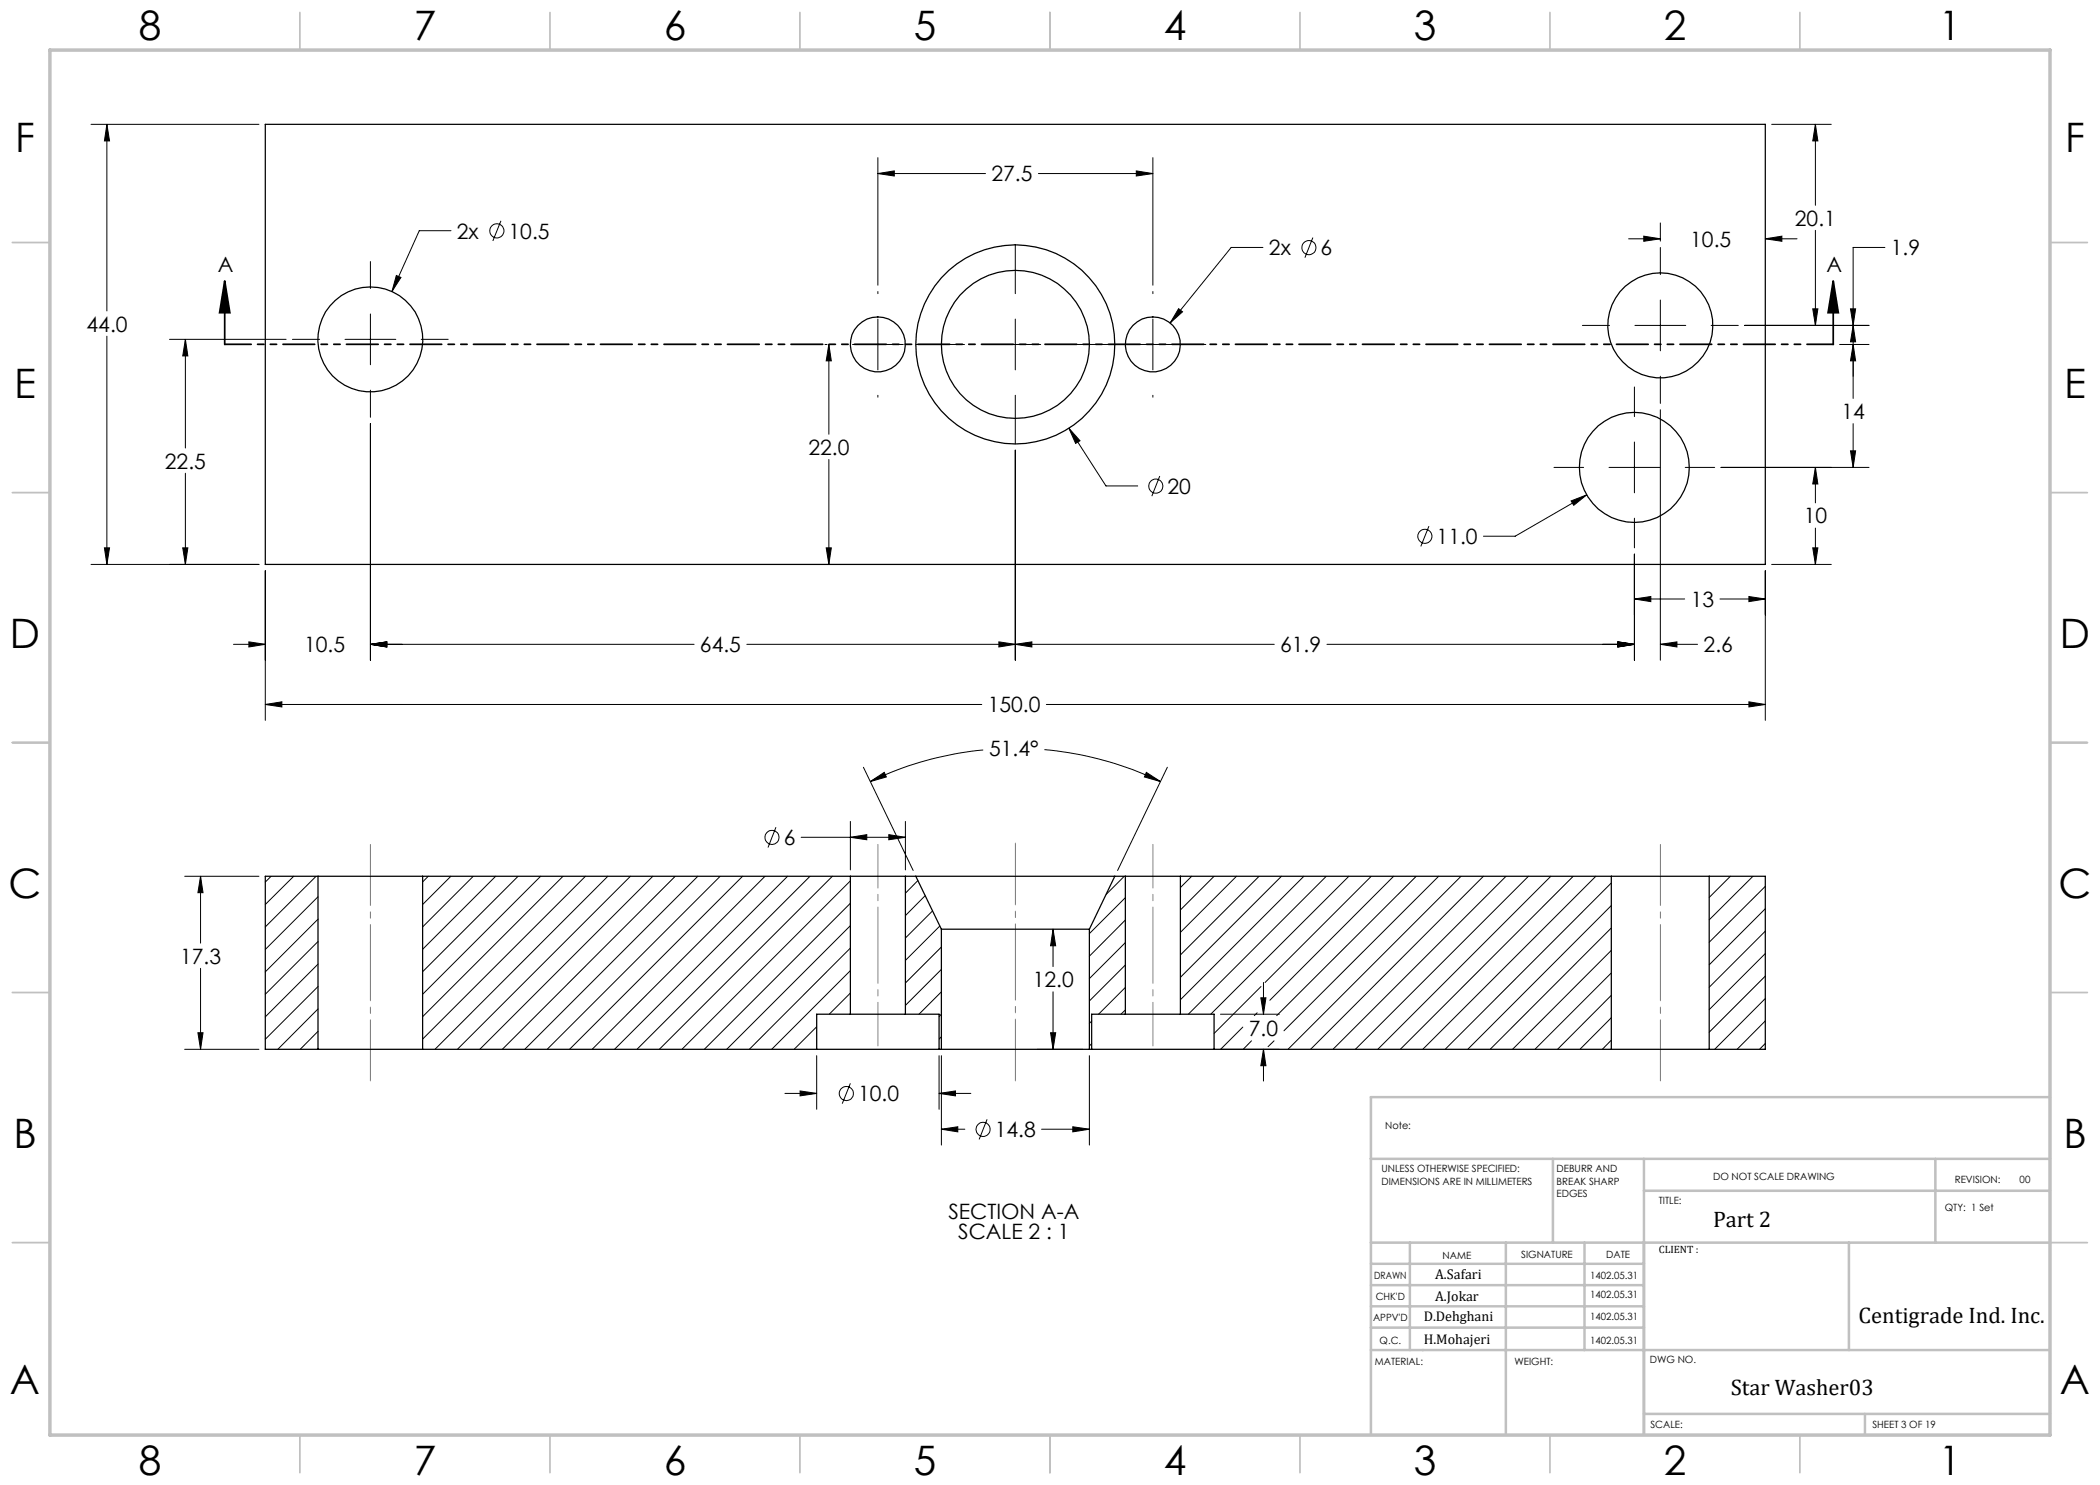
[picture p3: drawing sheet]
<svg xmlns="http://www.w3.org/2000/svg" width="420mm" height="297mm" viewBox="0 0 420 297" stroke-linecap="round" stroke-linejoin="round" font-family="sans-serif">
<g fill="none" stroke="#000" stroke-width=".2">
<path d="M18.2 24.9h33.6M21.4 24.9l.5 3.3h-1zM21.4 24.9v37.3M175.6 34.7l3.3-.5v1zM175.6 31.5v25.5M175.6 34.7h21.5M207.7 34.7h22.9M227.3 34.2l3.3 .5-3.3 .5zM230.6 31.5v25.5M354.3 24.9h12M363.1 24.9l.5 3.3h-1.1zM363.1 24.9v16.2"/>
<path d="M74.1 52.3v5.4M79.3 55.1l.9 .4-1.8 2.8zM90.2 46.1h-6.3l-5.5 12.2M100.2 44.2l-1.6 4M175.6 58.3v.4M203.1 49v9.7M230.6 58.3v.4M252.6 49.5h-6.4l-12.2 15.1M262.6 47.5l-1.6 4M325.7 47.8h6.4M328.8 47.2l3.3 .6-3.3 .5zM332.1 49.5v5.4"/>
<path d="M332.1 44.6v3.6M353.1 47.8l3.3-.6v1.1zM353.1 47.8h6.3M363.1 46.1v19M377 49.5h-6.4v30.2M21.4 67.2v45.7M33.9 67.9h23.3M37.1 67.9l.5 3.3h-1.1zM37.1 67.9v21.7M58.5 67.9h5.4M69 67.9h10.2M74.1 62.8v10.2"/>
<path d="M74.1 78v5.5M84.2 67.9h5.4M165 68.9h.4M165.8 68.9l.5 3.3h-1.1zM165.8 68.9v18M170.5 68.9h10.2M175.6 63.8v10.2M175.6 79.1v.3M183.2 68.9h9.7M198 68.9h10.1M203.1 63.8v10.2M203.1 79.1v9.7"/>
<path d="M213.2 68.9h9.8M225.5 68.9h10.2M230.6 63.8v10.2M230.6 79.1v.3M235.7 61.7l.8 .7-2.5 2.2zM240.7 68.9h.5M316.5 65.1h5.4M326.9 77.4v5.9M327 65.1h10.1M332.1 60v10.2M332.1 75.2v5.5M342.2 65.1h5.5"/>
<path d="M348.9 65.1h24.9M362.5 61.8h1.1l-.5 3.3zM367.9 68.9h5.9M370.1 61.8h1l-.5 3.3zM370.6 68.9l.5 3.3h-1zM370.6 65.1l.5 3.3h-1zM37.1 94.6v18.3M74.1 84.7v47.3M165.8 91.9v21M203.1 90v42M213.8 85.7l2.2 2.5-.9 .5zM213.8 85.7l7.4 11.5h6.3"/>
<path d="M232 95.2l-1.6 4M310.8 93.5h5.9M317.3 99l-14.3 8.2h-6.3M321.8 93.5h10.2M326.9 88.4v10.2M332.1 81.9v50.1M337 93.5h5.9M344.2 93.5h29.6M363.1 93.5l.5 3.3h-1.1zM363.1 93.5v7.1M370.1 90.2h1l-.5 3.3zM370.6 84.7v8.8"/>
<path d="M18.2 112.9h33.6M20.9 109.6h1l-.5 3.3zM36.5 109.6h1.1l-.5 3.3zM53.1 114.2v29.9M165.2 109.6h1.1l-.5 3.3zM285.8 105.2l-1.6 4.1M314.2 100.2l3.1-1.2-2.6 2.1zM326.9 103.6v6M326.9 119.8l3.3-.5v1zM326.9 110.8v21.2M326.9 119.8h10M344 119.8h9.1"/>
<path d="M349.8 119.3l3.3 .5-3.3 .5zM353.1 114.2v29.9M354.3 112.9h12M362.5 109.6h1.1l-.5 3.3zM363.1 105.6v7.3M46.7 128.9h6.4M49.8 128.4l3.3 .5-3.3 .5zM74.1 128.9l3.3-.5v1zM74.1 128.9h64.7M149.4 128.9h105.4M199.8 128.4l3.3 .5-3.3 .5zM203.1 128.9l3.3-.5v1z"/>
<path d="M265.4 128.9h61.5M323.6 128.4l3.3 .5-3.3 .5zM332.1 128.9l3.3-.5v1zM332.1 128.9h7.4M53.1 140.9l3.3-.5v1zM53.1 140.9h143.3M172.7 153.5l9.9 20.6M174.1 156.3l2.7-1.8 .5 .9zM196.6 150a66.3 66.3 0 0 0-22.5 6.3M208.9 149.9a67.7 67.7 0 0 1 23.2 6.4M209.3 140.9h143.8M229.3 154.5l2.8 1.8-3.2-.9z"/>
<path d="M233.5 153.5l-10 20.6M349.8 140.4l3.3 .5-3.3 .5zM36.9 175.3h14.9M40.1 175.3l.5 3.2h-1zM40.1 175.3v13.3M54.2 175.3l-1.1 1.1M58.7 175.3l-5.6 5.6M63.2 175.3l-10.1 10.1M63.6 179.3l-10.5 10.6M85.7 175.3l-1.2 1.1M90.2 175.3l-5.7 5.6M94.7 175.3l-10.2 10.1"/>
<path d="M99.1 175.3l-14.6 14.6M103.6 175.3l-19.1 19M108.1 175.3l-23.6 23.6M112.6 175.3l-28.1 28M117.1 175.3l-32.6 32.5M121.6 175.3l-34.6 34.6M126.1 175.3l-34.6 34.6M130.6 175.3l-34.6 34.6M135 175.3l-34.5 34.6M139.6 175.3l-34.6 34.6M144 175.3l-34.6 34.6M148.5 175.3l-34.6 34.6"/>
<path d="M153 175.3l-34.6 34.6M155.2 165.4l-1.6 4.1M157.5 175.3l-34.6 34.6M160.2 167.5h20.9M162 175.3l-34.6 34.6M166.5 175.3l-34.6 34.6M170.1 167.5l3.3-.6v1.1zM170.1 164.3v9.7M170.1 176.2l-33.7 33.7M177.8 166.9l3.3 .6-3.3 .5zM181.1 164.3v9.7M183.6 176.1l-2.5 2.5"/>
<path d="M185 179.1l-3.9 4M224.9 175.3l-3.7 3.6M225.1 179.5l-7.2 7.2M238.3 175.3l-2.2 2.2M242.8 175.3l-6.7 6.7M247.3 175.3l-11.2 11.2M251.8 175.3l-15.7 15.7M256.3 175.3l-20.2 20.2M260.8 175.3l-24.7 24.7M265.3 175.3l-27.6 27.5M269.8 175.3l-27.7 27.5M274.2 175.3l-21.2 21.2"/>
<path d="M278.7 175.3l-24.7 24.8M283.2 175.3l-27.9 27.8M287.7 175.3l-30.9 30.9M292.2 175.3l-34.6 34.6M296.7 175.3l-34.6 34.6M301.2 175.3l-34.6 34.6M305.7 175.3l-34.6 34.6M310.2 175.3l-34.6 34.6M314.6 175.3l-34.5 34.6M319.2 175.3l-34.6 34.6M322.3 176.6l-33.3 33.3M346.1 175.3l-4.3 4.2"/>
<path d="M350.6 175.3l-8.8 8.7M353.1 177.3l-11.3 11.2M40.1 193.7v16.2M63.6 183.8l-10.5 10.6M63.6 188.3l-10.5 10.6M63.6 192.8l-10.5 10.6M63.6 197.3l-10.5 10.6M170.1 198.6l-4.3 4.2M170.1 180.7l-29.2 29.2M170.1 185.1l-24.8 24.8M170.1 189.6l-20.2 20.3M170.1 194.1l-15.8 15.8"/>
<path d="M186.5 182.2l-5.4 5.4M188 185.2l-6.9 6.9M188.3 189.4l-7.2 7.2M188.3 193.9l-7.2 7.2M188.3 198.4l-4.5 4.4M210.6 185.8l.5 3.4h-1zM210.6 185.8v7.5M210.6 198.4v11.5M225.1 184l-7.2 7.2M225.1 188.5l-7.2 7.2M225.1 193l-7.2 7.2M225.1 197.5l-5.4 5.3"/>
<path d="M252.2 199.6h1l-.5 3.2zM252.2 197.3l-9.4 9.4M252.7 196.5v6.3M322.3 199.1l-10.8 10.8M322.3 181.1l-28.8 28.8M322.3 185.6l-24.3 24.3M322.3 190.1l-19.8 19.8M322.3 194.6l-15.3 15.3M353.1 181.7l-11.3 11.3M353.1 186.2l-11.3 11.2M353.1 190.7l-11.3 11.2M353.1 195.2l-11.3 11.2"/>
<path d="M353.1 199.7l-10.2 10.2M36.9 209.9h14.9M39.6 206.5h1l-.5 3.4zM63.6 201.8l-8 8.1M63.6 206.3l-3.6 3.6M157 218.7h6.3M160 218.2l3.3 .5-3.3 .5zM163.3 211.1v10.8M163.3 205.3l-4.5 4.6M163.3 209.8v.1M170.1 216.7l-1.6 4M187.8 218.7l3.3-.5v1z"/>
<path d="M187.8 211.1v10.8M187.8 218.7h6.4M188.3 211.1v17.9M188.3 202.8l-.5 .5M188.3 207.4l-.5 .4M207.4 209.9h9.2M210.1 206.5h1l-.5 3.4zM217.9 211.1v17.9M218.3 204.2l-.4 .5M218.3 208.7l-.4 .5M225.1 202l-.9 .8M244.1 202.8h11.8"/>
<path d="M248.6 205.4l-4.5 4.5h11.8M250.3 208.2l-1.7 1.7M251.4 202.6l-.5 .5M252.7 209.9l.5 3.2h-1zM252.7 209.9v6.3M254.8 208.2l-1.2 1.1M322.3 203.5l-6.3 6.4M322.3 208l-1.8 1.9M353.1 204.2l-5.7 5.7M353.1 208.7l-1.2 1.2M188.3 225.8l3.3-.4v1zM188.3 225.8h4.7"/>
<path d="M197.4 223.9l-1.6 4M208.3 225.8h9.6M214.6 225.4l3.3 .4-3.3 .6z"/>
<circle cx="99.4" cy="46.2" r="1.42"/>
<circle cx="261.8" cy="49.5" r="1.41"/>
<circle cx="231.2" cy="97.2" r="1.41"/>
<circle cx="285" cy="107.3" r="1.41"/>
<circle cx="154.4" cy="167.5" r="1.41"/>
<circle cx="169.3" cy="218.7" r="1.42"/>
<circle cx="196.6" cy="225.9" r="1.41"/>
</g>
<path d="M44.9 56.2l1.1 6.3h-2.1zM44.9 56.2v12.7M366.6 56.2l1.1 6.3h-2.1zM366.6 56.2v12.7" fill="none" stroke="#000" stroke-width=".35"/>
<path d="M366.7 68.9h-321.7" fill="none" stroke="#000" stroke-width=".35" stroke-dasharray="6.3 1.3 1.3 1.3 1.3 1.3" stroke-dashoffset="1.1"/>
<path d="M74.1 216.2v-47.3M332.1 216.2v-47.3" fill="none" stroke="#808080" stroke-width=".2" stroke-dasharray="15.2 1.3 1.3 1.3" stroke-dashoffset="3"/>
<path d="M175.6 168.9v40.3M230.6 209.2v-40.3" fill="none" stroke="#808080" stroke-width=".2" stroke-dasharray="15.2 1.3 1.3 1.3" stroke-dashoffset="6.5"/>
<path d="M203.1 168.6v47.6" fill="none" stroke="#808080" stroke-width=".2" stroke-dasharray="15.2 1.3 1.3 1.3" stroke-dashoffset="2.9"/>
<g fill="none" stroke="#c0c0c0" stroke-width=".35">
<path d="M60 2.5v7.5M110 2.5v7.5M160 2.5v7.5M210 2.5v7.5M260 2.5v7.5M310 2.5v7.5M360 2.5v7.5M2.5 48.5h7.5M410 48.5h7.5M2.5 98.5h7.5M410 98.5h7.5M2.5 148.5h7.5"/>
<path d="M410 148.5h7.5M2.5 198.5h7.5M410 198.5h7.5M2.5 248.5h7.5M410 248.5h7.5M60 287v7.5M110 287v7.5M160 287v7.5M210 287v7.5M260 287v7.5M310 287v7.5M360 287v7.5"/>
</g>
<g fill="none" stroke="#c0c0c0" stroke-width=".5">
<path d="M410 219.4h-135.8v67.4M274.2 231.8h135.8M310.6 231.8v16.7M328.8 231.8v55.2M328.8 238.2h81.2M387.1 231.8v16.7M274.2 248.5h135.8M274.2 257h54.6M274.2 252.8h54.6M282 248.5v21.5M301.2 248.5v38.3M316.9 248.5v21.5"/>
<path d="M369.8 248.5v21.5M274.2 265.5h54.6M274.2 261.3h54.6M274.2 270h135.8M328.8 282.8h81.2M373 282.8v4.2"/>
</g>
<path d="M10 10h400v277h-400z" fill="none" stroke="#c0c0c0" stroke-width=".7"/>
<g fill="#000">
<path d="M366.6 56.2l1.1 6.3h-2.1zM44.9 56.2l1.1 6.3h-2.1z"/>
<path d="M370.6 68.9l.5 3.3h-1zM370.1 61.8h1l-.5 3.3zM165.2 109.6h1.1l-.5 3.3zM165.8 68.9l.5 3.3h-1.1z"/>
<path d="M49.8 128.4l3.3 .5-3.3 .5zM74.1 128.9l3.3-.5v1zM227.3 34.2l3.3 .5-3.3 .5zM175.6 34.7l3.3-.5v1zM74.1 128.9l3.3-.5v1zM199.8 128.4l3.3 .5-3.3 .5zM203.1 128.9l3.3-.5v1zM323.6 128.4l3.3 .5-3.3 .5zM323.6 128.4l3.3 .5-3.3 .5zM332.1 128.9l3.3-.5v1zM21.4 24.9l.5 3.3h-1zM20.9 109.6h1l-.5 3.3zM362.5 109.6h1.1l-.5 3.3zM363.1 93.5l.5 3.3h-1.1zM370.1 90.2h1l-.5 3.3zM370.6 65.1l.5 3.3h-1zM36.5 109.6h1.1l-.5 3.3zM37.1 67.9l.5 3.3h-1.1zM79.3 55.1l-.9 3.2 1.8-2.8zM314.2 100.2l.5 .9 2.6-2.1zM235.7 61.7l-1.7 2.9 2.5-2.2zM213.8 85.7l1.3 3 .9-.5zM53.1 140.9l3.3-.5v1zM349.8 140.4l3.3 .5-3.3 .5zM363.1 24.9l.5 3.3h-1.1zM362.5 61.8h1.1l-.5 3.3zM353.1 47.8l3.3-.6v1.1zM328.8 47.2l3.3 .6-3.3 .5zM349.8 119.3l3.3 .5-3.3 .5zM326.9 119.8l3.3-.5v1zM229.3 154.5l2.8 1.8-3.2-.9zM174.1 156.3l2.7-1.8 .5 .9zM187.8 218.7l3.3-.5v1zM160 218.2l3.3 .5-3.3 .5zM170.1 167.5l3.3-.6v1.1zM177.8 166.9l3.3 .6-3.3 .5zM214.6 225.4l3.3 .4-3.3 .6zM188.3 225.8l3.3-.4v1zM210.6 185.8l.5 3.4h-1zM210.1 206.5h1l-.5 3.4zM40.1 175.3l.5 3.2h-1zM39.6 206.5h1l-.5 3.4zM252.2 199.6h1l-.5 3.2zM252.7 209.9l.5 3.2h-1z"/>
</g>
<g fill="none" stroke="#000" stroke-width=".25">
<path d="M53.1 24.9h300v88h-300zM63.6 175.3h20.9M63.6 175.3h-10.5v34.6h10.5M63.6 175.3v34.6M84.5 175.3h85.6M84.5 175.3v34.6M170.1 175.3h11M170.1 175.3v27.5M181.1 175.3h2.1M181.1 175.3v27.5M183.2 175.3h39.8M183.2 175.3l5.1 10.5"/>
<path d="M223 175.3l-5.1 10.5M223 175.3h2.1M225.1 175.3h11M225.1 175.3v27.5M236.1 175.3h86.2M236.1 175.3v27.5M322.3 175.3h19.5M322.3 175.3v34.6M341.8 175.3h11.3v34.6h-11.3M341.8 175.3v34.6M188.3 185.8h29.6M188.3 185.8v24.1"/>
<path d="M217.9 185.8v24.1M63.6 209.9h20.9M84.5 209.9h78.8M163.3 209.9h24.5M170.1 202.8h11M170.1 202.8h-6.8v7.1M181.1 202.8h6.7v7.1M187.8 209.9h.5M188.3 209.9h29.6M217.9 209.9h.4M218.3 209.9h24.5M225.1 202.8h11"/>
<path d="M225.1 202.8h-6.8v7.1M236.1 202.8h6.7v7.1M242.8 209.9h79.5M322.3 209.9h19.5"/>
<circle cx="74.1" cy="67.9" r="10.5"/>
<circle cx="175.6" cy="68.9" r="5.5"/>
<circle cx="203.1" cy="68.9" r="14.8"/>
<circle cx="203.1" cy="68.9" r="19.9"/>
<circle cx="230.6" cy="68.9" r="5.5"/>
<circle cx="332.1" cy="65.1" r="10.5"/>
<circle cx="326.9" cy="93.5" r="11"/>
</g>
<g font-size="8.1">
<text x="27.8" y="8">8</text>
<text x="82.8" y="8">7</text>
<text x="132.8" y="8">6</text>
<text x="182.8" y="8">5</text>
<text x="232.8" y="8">4</text>
<text x="282.8" y="8">3</text>
<text x="332.8" y="8">2</text>
<text x="387.8" y="8">1</text>
<text x="3" y="30.4">F</text>
<text x="413" y="30.4">F</text>
<text x="2.8" y="79.6">E</text>
<text x="412.8" y="79.6">E</text>
<text x="2" y="129.6">D</text>
<text x="412" y="129.6">D</text>
<text x="1.7" y="179.6">C</text>
<text x="411.7" y="179.6">C</text>
<text x="2.7" y="229.6">B</text>
<text x="412.7" y="229.6">B</text>
<text x="2" y="278.9">A</text>
<text x="412" y="278.9">A</text>
<text x="27.8" y="295">8</text>
<text x="82.8" y="295">7</text>
<text x="132.8" y="295">6</text>
<text x="182.8" y="295">5</text>
<text x="232.8" y="295">4</text>
<text x="282.8" y="295">3</text>
<text x="332.8" y="295">2</text>
<text x="387.8" y="295">1</text>
</g>
<g font-size="4.5">
<text x="342.6" y="245.3">Part 2</text>
<text x="371.7" y="264.6">Centigrade Ind. Inc.</text>
<text x="346.2" y="279">Star Washer03</text>
</g>
<g font-size="4.2">
<text x="198.3" y="36.3">27.5</text>
<text x="91.4" y="47.7">2x</text>
<text x="101.7" y="47.7">10.5</text>
<text x="359" y="45.1">20.1</text>
<text x="253.8" y="51.1">2x</text>
<text x="264.1" y="51.1">6</text>
<text x="338" y="49.3">10.5</text>
<text x="378.2" y="51.1">1.9</text>
<text x="43.6" y="54.5">A</text>
<text x="365.3" y="54.5">A</text>
<text x="17.3" y="66.3">44.0</text>
<text x="368.3" y="83.8">14</text>
<text x="33" y="93.7">22.5</text>
<text x="161.7" y="91">22.0</text>
<text x="233.5" y="98.8">20</text>
<text x="360.7" y="104.7">10</text>
<text x="287.3" y="108.8">11.0</text>
<text x="338.1" y="121.4">13</text>
<text x="60.8" y="130.5">10.5</text>
<text x="140" y="130.5">64.5</text>
<text x="256" y="130.5">61.9</text>
<text x="340.7" y="130.5">2.6</text>
<text x="197.6" y="142.5">150.0</text>
<text x="197.8" y="151.3">51.4°</text>
<text x="156.7" y="169">6</text>
<text x="36" y="192.7">17.3</text>
<text x="206.5" y="197.4">12.0</text>
<text x="249.8" y="207.2">7.0</text>
<text x="171.6" y="220.2">10.0</text>
<text x="199" y="227.4">14.8</text>
<text x="189.7" y="243.7">SECTION A-A</text>
<text x="191.6" y="247.9">SCALE 2 : 1</text>
</g>
<g font-size="2.8">
<text x="287" y="255.9">A.Safari</text>
<text x="287" y="260.1">A.Jokar</text>
<text x="284.7" y="264.2">D.Dehghani</text>
<text x="284.7" y="268.7">H.Mohajeri</text>
</g>
<text font-size="2.1" x="331.8" y="250.7">CLIENT :</text>
<g font-size="2">
<text x="277" y="225.8">Note:</text>
<text x="276.3" y="234.5">UNLESS OTHERWISE SPECIFIED:</text>
<text x="276.3" y="237">DIMENSIONS ARE IN MILLIMETERS</text>
<text x="311.3" y="234.5">DEBURR AND</text>
<text x="311.3" y="237">BREAK SHARP</text>
<text x="311.3" y="239.5">EDGES</text>
<text x="342.6" y="236">DO NOT SCALE DRAWING</text>
<text x="391" y="236.6">REVISION:</text>
<text x="403.9" y="236.6">00</text>
<text x="331.8" y="240.8">TITLE:</text>
<text x="389" y="242.2">QTY: 1 Set</text>
<text x="288.5" y="251.7">NAME</text>
<text x="304.2" y="251.7">SIGNATURE</text>
<text x="321.2" y="251.7">DATE</text>
<text x="274.8" y="255.9">DRAWN</text>
<text x="318" y="255.9">1402.05.31</text>
<text x="275.1" y="260.1">CHK'D</text>
<text x="318" y="259.7">1402.05.31</text>
<text x="318" y="263.9">1402.05.31</text>
<text x="274.6" y="264.2">APPV'D</text>
<text x="275.9" y="268.7">Q.C.</text>
<text x="318" y="268.7">1402.05.31</text>
<text x="275" y="273">MATERIAL:</text>
<text x="302.9" y="273">WEIGHT:</text>
<text x="330" y="272.5">DWG NO.</text>
<text x="330.1" y="285.6">SCALE:</text>
<text x="374.5" y="285.6">SHEET 3 OF 19</text>
</g>
</svg>
